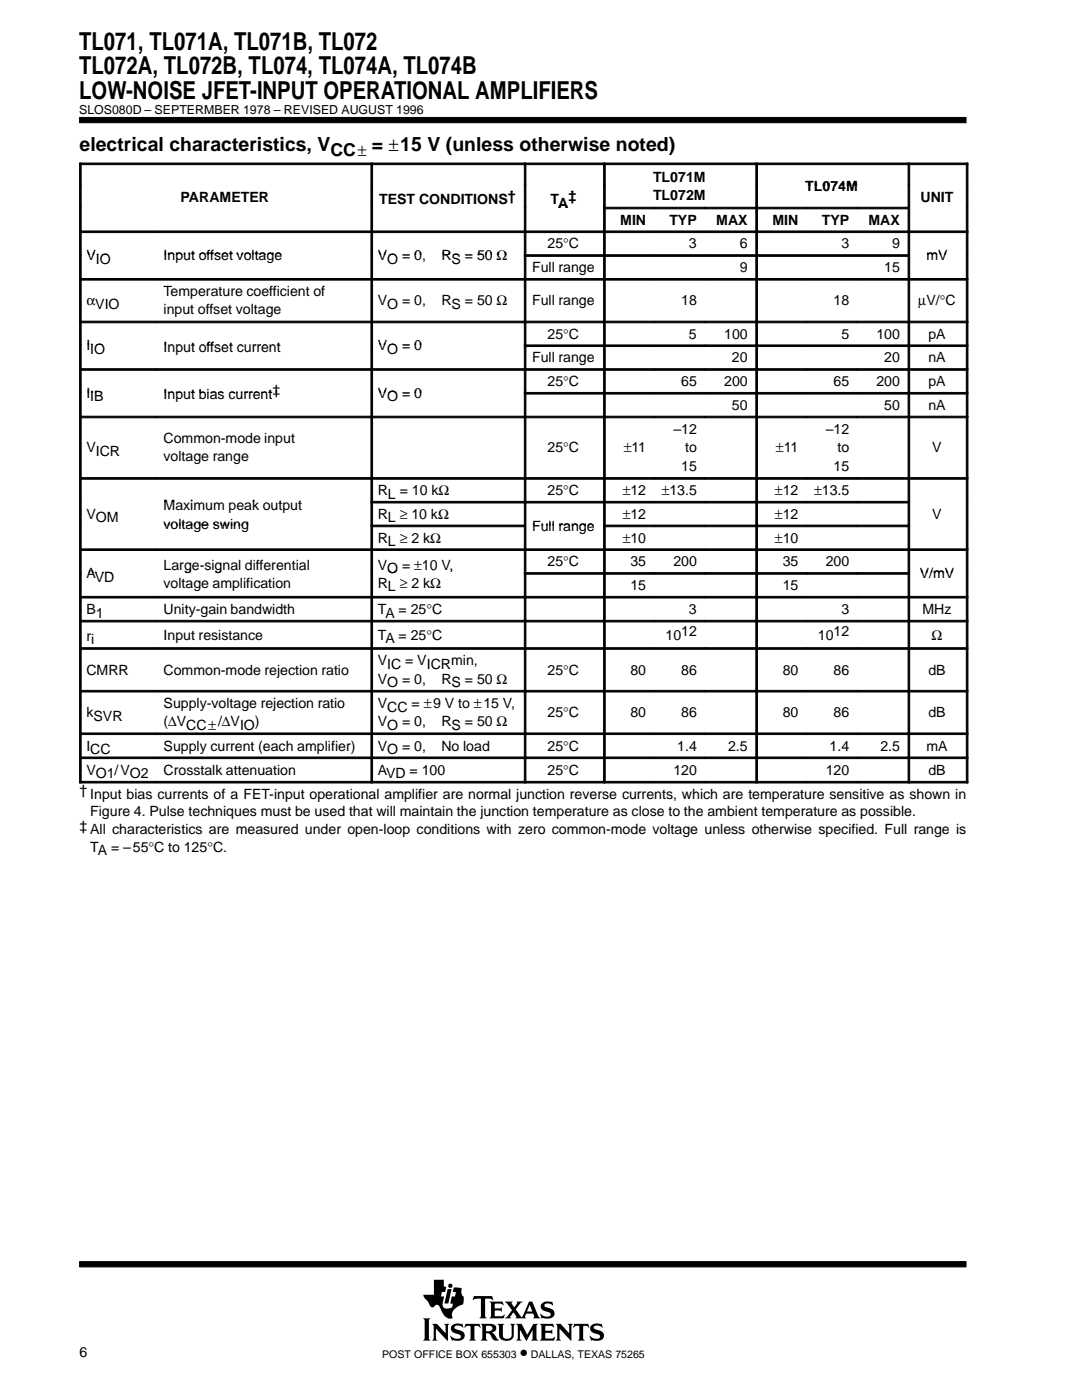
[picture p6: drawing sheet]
<svg xmlns="http://www.w3.org/2000/svg" width="216mm" height="279mm" viewBox="0 0 216 279" stroke-linecap="round" stroke-linejoin="round" font-family="sans-serif">
<g fill="#000" stroke="#000" stroke-width=".2">
<path d="M15.9 23.4h176.9v1.1h-176.9z" fill-rule="evenodd"/>
<path d="M15.9 251.8h176.9v1h-176.9z" fill-rule="evenodd"/>
</g>
<g fill="#000">
<path d="M89.3 257.3h.8l-.6 2.8h-.8z"/>
<path d="M84.4 263.1h1.5l-.3 .3v3.8l.3 .3h-1.5l.3-.5v-3.4z" fill-rule="evenodd"/>
<path d="M86.2 264.2h1l1.7 1.9v-1.5l-.3-.4h1.1l-.3 .3v3.1l-2.4-2.4v1.9l.3 .4h-1.1l.3-.5v-2.3z" fill-rule="evenodd"/>
<path d="M86.6 255.4h2v1.3l.4 .2-.2 .9h-.6l-.2 .9h.6l-.3 1.4a.83 .83 0 0 0 .4 1l.6 .1 .9-.3 .2-.7-.5-.1 .2-1.4h.7l.2-.9h-.7l.3-.9 1 .1a.45 .45 0 0 1 .5 .2 .45 .45 0 0 1 0 .5v.7l.4 .3v1a.54 .54 0 0 1-.4 .7l-.4 .2a1.91 1.91 0 0 0-1.5 2.2l.1 .3a1.22 1.22 0 0 1-1.3-.3l-.6-.7a3 3 0 0 0-1.2-1.7l-.3 .1a.69 .69 0 0 1-.7 .4 .69 .69 0 0 1-.6-.7l-.1-.3-.8-.9-.2-.6h2.1z" fill-rule="evenodd"/>
<path d="M90.2 264.5a2.17 2.17 0 0 1 1.9-.2l.1-.2 .3 .8-.8-.3-.5-.1a.43 .43 0 0 0-.5 .5 .43 .43 0 0 0 .5 .4h.2a1.19 1.19 0 0 1 1.3 1.5 1.83 1.83 0 0 1-2.1 .6l-.4 .1-.4-1h.1a1.37 1.37 0 0 0 2.1 .2 .6 .6 0 0 0-.8-.6 1.08 1.08 0 0 1-1-.5 1.08 1.08 0 0 1 0-1.1z" fill-rule="evenodd"/>
<path d="M92.9 264.2h2.8l.2 .8-.5-.4h-.6l-.1 .1v2.4l.3 .4h-1.4l.2-.2 .1-.3v-2.3l-.7-.1-.6 .4z" fill-rule="evenodd"/>
<path d="M94.6 258.7h3.6l.2 .8-.7-.3-.9 .1v3.4l.3 .4h-1.4l.3-.4v-3.4l-1-.1-.7 .2z" fill-rule="evenodd"/>
<path d="M95.9 264.2h2.1a.85 .85 0 0 1 1 .8 .85 .85 0 0 1-.9 .9l.4 .3 .7 1 .4 .2-.2 .1a1.11 1.11 0 0 1-1.4-.9l-.3-.4-.7-.1v1l.3 .4h-1.4l.3-.5v-2.3z" fill-rule="evenodd"/>
<path d="M97.7 259.8h2.6l.2 .7-.7-.3h-1.1v.9h1.1l.3-.2v.9l-.3-.2-1.1-.1v1.1l.1 .1h1.3l.5-.4 .1 .1-.2 .7h-2.8l.3-.6v-2.2z" fill-rule="evenodd"/>
<path d="M99.3 264.2h1.3l-.3 .3 .1 2.2 .2 .4 .8 .1a.73 .73 0 0 0 .7-.8v-1.9l-.3-.3h1l-.3 .3v1.9a1.4 1.4 0 0 1-2.1 1.1l-.2-.1a.94 .94 0 0 1-.6-1v-1.9z" fill-rule="evenodd"/>
<path d="M103 264.2h1.1l1.1 2.2 1.2-2.2h.9l-.3 .4v2.5l.4 .4h-1.4l.3-.4v-1.7l-1.3 2.2-1.3-2.3v1.8l.4 .4h-1.1l.3-.5v-2.3z" fill-rule="evenodd"/>
<path d="M100.7 259.8h1.6l-.2 .4 .5 .7 .6-.8-.1-.3h1.2l-.5 .3-.9 1.2 1 1.5a.22 .22 0 0 0 .3 0 .22 .22 0 0 0 .1-.2l1.3-2.8h.6l1.2 2.8 .4 .5h-1.4l.2-.2-.2-.7h-1.4l-.3 .6 .3 .3h-2.2l.2-.4-.5-.8-.7 .9 .2 .3h-1.3l.5-.4 1-1.2z" fill-rule="evenodd"/>
<path d="M108.1 260.2l.1-.1a1.87 1.87 0 0 1 1.4-.3l.4 .1 .2-.2 .2 .8-1.1-.4a.44 .44 0 0 0-.7 .4 .44 .44 0 0 0 .6 .4 1.34 1.34 0 0 1 1.4 1.4 1.7 1.7 0 0 1-2.2 .8l-.3 .1-.3-1 .8 .5 .7 .1a.47 .47 0 0 0 .6-.5 .47 .47 0 0 0-.5-.5h-.2a1.13 1.13 0 0 1-1.2-1.5z" fill-rule="evenodd"/>
<path d="M107.7 264.2h2.6l.2 .8-.6-.4-1.1 .1v.9h1l.4-.3v.9l-.3-.2h-1.1v1.1h1.4l.5-.3-.2 .7h-2.8l.3-.5v-2.3z" fill-rule="evenodd"/>
<path d="M110.9 264.2h1l1.7 1.9v-1.5l-.3-.4h1l-.3 .4v3l-2.4-2.4v1.9l.3 .4h-1l.3-.4v-2.5z" fill-rule="evenodd"/>
<path d="M114.6 264.2h2.8l.2 .8-.5-.4h-.6l-.1 .1v2.4l.3 .4h-1.4l.3-.4v-2.4l-.1-.1h-.6l-.6 .4z" fill-rule="evenodd"/>
<path d="M118 264.5a2.12 2.12 0 0 1 1.9-.2l.1-.2 .3 .8-.8-.3h-.8a.32 .32 0 0 0-.3 .3 .32 .32 0 0 0 .3 .3l.5 .2a1.16 1.16 0 0 1 1.2 1.6 2.21 2.21 0 0 1-2.2 .5l-.2 .1-.4-1 .9 .5 .7 .1a.47 .47 0 0 0 .6-.5 .47 .47 0 0 0-.6-.4 1.29 1.29 0 0 1-1.4-1.5z" fill-rule="evenodd"/>
<circle cx="89.9" cy="256.6" r=".42"/>
</g>
<g fill="#fff">
<path d="M105.7 260.4l.5 1.3h-1z"/>
<path d="M97 264.7l.6-.1a.57 .57 0 0 1 .7 .5 .57 .57 0 0 1-.8 .6h-.5z" fill-rule="evenodd"/>
</g>
<g fill="#000" stroke="#000" stroke-width=".2">
<path d="M15.9 32.5h.3v4.4h-.3z" fill-rule="evenodd"/>
<path d="M15.9 32.5h58.1v.4h-58.1z" fill-rule="evenodd"/>
<path d="M15.9 36.9h.3v4.4h-.3z" fill-rule="evenodd"/>
<path d="M74 32.5h.3v4.4h-.3z" fill-rule="evenodd"/>
<path d="M74 32.5h30.6v.4h-30.6z" fill-rule="evenodd"/>
<path d="M74 36.9h.3v4.4h-.3z" fill-rule="evenodd"/>
<path d="M104.6 32.5h.3v4.4h-.3z" fill-rule="evenodd"/>
<path d="M104.6 32.5h15.8v.4h-15.8z" fill-rule="evenodd"/>
<path d="M104.6 36.9h.3v4.4h-.3z" fill-rule="evenodd"/>
<path d="M120.4 32.5h.4v4.4h-.4z" fill-rule="evenodd"/>
<path d="M120.4 32.5h30.4v.4h-30.4z" fill-rule="evenodd"/>
<path d="M120.4 36.9h.4v4.4h-.4z" fill-rule="evenodd"/>
<path d="M150.8 32.5h.3v4.4h-.3z" fill-rule="evenodd"/>
<path d="M150.8 32.5h30.4v.4h-30.4z" fill-rule="evenodd"/>
<path d="M150.8 36.9h.3v4.4h-.3z" fill-rule="evenodd"/>
<path d="M181.2 32.5h.3v4.4h-.3z" fill-rule="evenodd"/>
<path d="M181.2 32.5h11.9v.4h-11.9z" fill-rule="evenodd"/>
<path d="M181.2 36.9h.3v4.4h-.3z" fill-rule="evenodd"/>
<path d="M192.8 32.5h.3v4.4h-.3z" fill-rule="evenodd"/>
<path d="M192.8 36.9h.3v4.4h-.3z" fill-rule="evenodd"/>
<path d="M15.9 41.4h.3v4.7h-.3z" fill-rule="evenodd"/>
<path d="M15.9 46.1h.3v4.7h-.3z" fill-rule="evenodd"/>
<path d="M15.9 46.1h15.4v.3h-15.4z" fill-rule="evenodd"/>
<path d="M15.9 50.8h.3v4.8h-.3z" fill-rule="evenodd"/>
<path d="M15.9 55.6h.3v8.5h-.3z" fill-rule="evenodd"/>
<path d="M15.9 55.6h15.4v.3h-15.4z" fill-rule="evenodd"/>
<path d="M31.3 46.1h42.7v.3h-42.7z" fill-rule="evenodd"/>
<path d="M31.3 55.6h42.7v.3h-42.7z" fill-rule="evenodd"/>
<path d="M74 41.4h.3v4.7h-.3z" fill-rule="evenodd"/>
<path d="M74 46.1h.3v4.7h-.3z" fill-rule="evenodd"/>
<path d="M74 46.1h30.6v.3h-30.6z" fill-rule="evenodd"/>
<path d="M74 50.8h.3v4.8h-.3z" fill-rule="evenodd"/>
<path d="M74 55.6h.3v8.5h-.3z" fill-rule="evenodd"/>
<path d="M74 55.6h30.6v.3h-30.6z" fill-rule="evenodd"/>
<path d="M104.6 41.4h.3v4.7h-.3z" fill-rule="evenodd"/>
<path d="M104.6 46.1h.3v4.7h-.3z" fill-rule="evenodd"/>
<path d="M104.6 46.1h15.8v.3h-15.8z" fill-rule="evenodd"/>
<path d="M104.6 50.8h.3v4.8h-.3z" fill-rule="evenodd"/>
<path d="M104.6 50.8h15.8v.4h-15.8z" fill-rule="evenodd"/>
<path d="M104.6 55.6h.3v8.5h-.3z" fill-rule="evenodd"/>
<path d="M104.6 55.6h15.8v.3h-15.8z" fill-rule="evenodd"/>
<path d="M120.4 41.4h.4v4.7h-.4z" fill-rule="evenodd"/>
<path d="M120.4 41.4h10.1v.3h-10.1z" fill-rule="evenodd"/>
<path d="M120.4 46.1h.4v4.7h-.4z" fill-rule="evenodd"/>
<path d="M120.4 46.1h10.1v.3h-10.1z" fill-rule="evenodd"/>
<path d="M120.4 50.8h.4v4.8h-.4z" fill-rule="evenodd"/>
<path d="M120.4 50.8h10.1v.4h-10.1z" fill-rule="evenodd"/>
<path d="M120.4 55.6h.4v8.5h-.4z" fill-rule="evenodd"/>
<path d="M120.4 55.6h10.1v.3h-10.1z" fill-rule="evenodd"/>
<path d="M130.6 41.4h10.1v.3h-10.1z" fill-rule="evenodd"/>
<path d="M130.6 46.1h10.1v.3h-10.1z" fill-rule="evenodd"/>
<path d="M130.6 50.8h10.1v.4h-10.1z" fill-rule="evenodd"/>
<path d="M130.6 55.6h10.1v.3h-10.1z" fill-rule="evenodd"/>
<path d="M140.7 41.4h10.1v.3h-10.1z" fill-rule="evenodd"/>
<path d="M140.7 46.1h10.1v.3h-10.1z" fill-rule="evenodd"/>
<path d="M140.7 50.8h10.1v.4h-10.1z" fill-rule="evenodd"/>
<path d="M140.7 55.6h10.1v.3h-10.1z" fill-rule="evenodd"/>
<path d="M150.8 41.4h.3v4.7h-.3z" fill-rule="evenodd"/>
<path d="M150.8 41.4h10.1v.3h-10.1z" fill-rule="evenodd"/>
<path d="M150.8 46.1h.3v4.7h-.3z" fill-rule="evenodd"/>
<path d="M150.8 46.1h10.1v.3h-10.1z" fill-rule="evenodd"/>
<path d="M150.8 50.8h.3v4.8h-.3z" fill-rule="evenodd"/>
<path d="M150.8 50.8h10.1v.4h-10.1z" fill-rule="evenodd"/>
<path d="M150.8 55.6h.3v8.5h-.3z" fill-rule="evenodd"/>
<path d="M150.8 55.6h10.1v.3h-10.1z" fill-rule="evenodd"/>
<path d="M161 41.4h10.1v.3h-10.1z" fill-rule="evenodd"/>
<path d="M161 46.1h10.1v.3h-10.1z" fill-rule="evenodd"/>
<path d="M161 50.8h10.1v.4h-10.1z" fill-rule="evenodd"/>
<path d="M161 55.6h10.1v.3h-10.1z" fill-rule="evenodd"/>
<path d="M171.1 41.4h10.1v.3h-10.1z" fill-rule="evenodd"/>
<path d="M171.1 46.1h10.1v.3h-10.1z" fill-rule="evenodd"/>
<path d="M171.1 50.8h10.1v.4h-10.1z" fill-rule="evenodd"/>
<path d="M171.1 55.6h10.1v.3h-10.1z" fill-rule="evenodd"/>
<path d="M181.2 41.4h.3v4.7h-.3z" fill-rule="evenodd"/>
<path d="M181.2 46.1h.3v4.7h-.3z" fill-rule="evenodd"/>
<path d="M181.2 46.1h11.9v.3h-11.9z" fill-rule="evenodd"/>
<path d="M181.2 50.8h.3v4.8h-.3z" fill-rule="evenodd"/>
<path d="M181.2 55.6h.3v8.5h-.3z" fill-rule="evenodd"/>
<path d="M181.2 55.6h11.9v.3h-11.9z" fill-rule="evenodd"/>
<path d="M192.8 41.4h.3v4.7h-.3z" fill-rule="evenodd"/>
<path d="M192.8 46.1h.3v4.7h-.3z" fill-rule="evenodd"/>
<path d="M192.8 50.8h.3v4.8h-.3z" fill-rule="evenodd"/>
<path d="M192.8 55.6h.3v8.5h-.3z" fill-rule="evenodd"/>
<path d="M15.9 64.1h.3v4.7h-.3z" fill-rule="evenodd"/>
<path d="M15.9 64.1h15.4v.3h-15.4z" fill-rule="evenodd"/>
<path d="M15.9 68.8h.3v4.8h-.3z" fill-rule="evenodd"/>
<path d="M15.9 73.6h.3v4.7h-.3z" fill-rule="evenodd"/>
<path d="M15.9 73.6h15.4v.3h-15.4z" fill-rule="evenodd"/>
<path d="M15.9 78.3h.3v4.7h-.3z" fill-rule="evenodd"/>
<path d="M31.3 64.1h42.7v.3h-42.7z" fill-rule="evenodd"/>
<path d="M31.3 73.6h42.7v.3h-42.7z" fill-rule="evenodd"/>
<path d="M74 64.1h.3v4.7h-.3z" fill-rule="evenodd"/>
<path d="M74 64.1h30.6v.3h-30.6z" fill-rule="evenodd"/>
<path d="M74 68.8h.3v4.8h-.3z" fill-rule="evenodd"/>
<path d="M74 73.6h.3v4.7h-.3z" fill-rule="evenodd"/>
<path d="M74 73.6h30.6v.3h-30.6z" fill-rule="evenodd"/>
<path d="M74 78.3h.3v4.7h-.3z" fill-rule="evenodd"/>
<path d="M104.6 64.1h.3v4.7h-.3z" fill-rule="evenodd"/>
<path d="M104.6 64.1h15.8v.3h-15.8z" fill-rule="evenodd"/>
<path d="M104.6 68.8h.3v4.8h-.3z" fill-rule="evenodd"/>
<path d="M104.6 68.8h15.8v.4h-15.8z" fill-rule="evenodd"/>
<path d="M104.6 73.6h.3v4.7h-.3z" fill-rule="evenodd"/>
<path d="M104.6 73.6h15.8v.3h-15.8z" fill-rule="evenodd"/>
<path d="M104.6 78.3h.3v4.7h-.3z" fill-rule="evenodd"/>
<path d="M104.6 78.3h15.8v.3h-15.8z" fill-rule="evenodd"/>
<path d="M120.4 64.1h.4v4.7h-.4z" fill-rule="evenodd"/>
<path d="M120.4 64.1h10.1v.3h-10.1z" fill-rule="evenodd"/>
<path d="M120.4 68.8h.4v4.8h-.4z" fill-rule="evenodd"/>
<path d="M120.4 68.8h10.1v.4h-10.1z" fill-rule="evenodd"/>
<path d="M120.4 73.6h.4v4.7h-.4z" fill-rule="evenodd"/>
<path d="M120.4 73.6h10.1v.3h-10.1z" fill-rule="evenodd"/>
<path d="M120.4 78.3h.4v4.7h-.4z" fill-rule="evenodd"/>
<path d="M120.4 78.3h10.1v.3h-10.1z" fill-rule="evenodd"/>
<path d="M130.6 64.1h10.1v.3h-10.1z" fill-rule="evenodd"/>
<path d="M130.6 68.8h10.1v.4h-10.1z" fill-rule="evenodd"/>
<path d="M130.6 73.6h10.1v.3h-10.1z" fill-rule="evenodd"/>
<path d="M130.6 78.3h10.1v.3h-10.1z" fill-rule="evenodd"/>
<path d="M140.7 64.1h10.1v.3h-10.1z" fill-rule="evenodd"/>
<path d="M140.7 68.8h10.1v.4h-10.1z" fill-rule="evenodd"/>
<path d="M140.7 73.6h10.1v.3h-10.1z" fill-rule="evenodd"/>
<path d="M140.7 78.3h10.1v.3h-10.1z" fill-rule="evenodd"/>
<path d="M150.8 64.1h.3v4.7h-.3z" fill-rule="evenodd"/>
<path d="M150.8 64.1h10.1v.3h-10.1z" fill-rule="evenodd"/>
<path d="M150.8 68.8h.3v4.8h-.3z" fill-rule="evenodd"/>
<path d="M150.8 68.8h10.1v.4h-10.1z" fill-rule="evenodd"/>
<path d="M150.8 73.6h.3v4.7h-.3z" fill-rule="evenodd"/>
<path d="M150.8 73.6h10.1v.3h-10.1z" fill-rule="evenodd"/>
<path d="M150.8 78.3h.3v4.7h-.3z" fill-rule="evenodd"/>
<path d="M150.8 78.3h10.1v.3h-10.1z" fill-rule="evenodd"/>
<path d="M161 64.1h10.1v.3h-10.1z" fill-rule="evenodd"/>
<path d="M161 68.8h10.1v.4h-10.1z" fill-rule="evenodd"/>
<path d="M161 73.6h10.1v.3h-10.1z" fill-rule="evenodd"/>
<path d="M161 78.3h10.1v.3h-10.1z" fill-rule="evenodd"/>
<path d="M171.1 64.1h10.1v.3h-10.1z" fill-rule="evenodd"/>
<path d="M171.1 68.8h10.1v.4h-10.1z" fill-rule="evenodd"/>
<path d="M171.1 73.6h10.1v.3h-10.1z" fill-rule="evenodd"/>
<path d="M171.1 78.3h10.1v.3h-10.1z" fill-rule="evenodd"/>
<path d="M181.2 64.1h.3v4.7h-.3z" fill-rule="evenodd"/>
<path d="M181.2 64.1h11.9v.3h-11.9z" fill-rule="evenodd"/>
<path d="M181.2 68.8h.3v4.8h-.3z" fill-rule="evenodd"/>
<path d="M181.2 68.8h11.9v.4h-11.9z" fill-rule="evenodd"/>
<path d="M181.2 73.6h.3v4.7h-.3z" fill-rule="evenodd"/>
<path d="M181.2 73.6h11.9v.3h-11.9z" fill-rule="evenodd"/>
<path d="M181.2 78.3h.3v4.7h-.3z" fill-rule="evenodd"/>
<path d="M181.2 78.3h11.9v.3h-11.9z" fill-rule="evenodd"/>
<path d="M192.8 64.1h.3v4.7h-.3z" fill-rule="evenodd"/>
<path d="M192.8 68.8h.3v4.8h-.3z" fill-rule="evenodd"/>
<path d="M192.8 73.6h.3v4.7h-.3z" fill-rule="evenodd"/>
<path d="M192.8 78.3h.3v4.7h-.3z" fill-rule="evenodd"/>
<path d="M15.9 83.1h.3v12.2h-.3z" fill-rule="evenodd"/>
<path d="M15.9 83.1h15.4v.3h-15.4z" fill-rule="evenodd"/>
<path d="M15.9 95.3h.3v4.7h-.3z" fill-rule="evenodd"/>
<path d="M15.9 95.3h15.4v.3h-15.4z" fill-rule="evenodd"/>
<path d="M31.3 83.1h42.7v.3h-42.7z" fill-rule="evenodd"/>
<path d="M31.3 95.3h42.7v.3h-42.7z" fill-rule="evenodd"/>
<path d="M74 83.1h.3v12.2h-.3z" fill-rule="evenodd"/>
<path d="M74 83.1h30.6v.3h-30.6z" fill-rule="evenodd"/>
<path d="M74 95.3h.3v4.7h-.3z" fill-rule="evenodd"/>
<path d="M74 95.3h30.6v.3h-30.6z" fill-rule="evenodd"/>
<path d="M104.6 83.1h.3v12.2h-.3z" fill-rule="evenodd"/>
<path d="M104.6 83.1h15.8v.3h-15.8z" fill-rule="evenodd"/>
<path d="M104.6 95.3h.3v4.7h-.3z" fill-rule="evenodd"/>
<path d="M104.6 95.3h15.8v.3h-15.8z" fill-rule="evenodd"/>
<path d="M120.4 83.1h.4v12.2h-.4z" fill-rule="evenodd"/>
<path d="M120.4 83.1h10.1v.3h-10.1z" fill-rule="evenodd"/>
<path d="M120.4 95.3h.4v4.7h-.4z" fill-rule="evenodd"/>
<path d="M120.4 95.3h10.1v.3h-10.1z" fill-rule="evenodd"/>
<path d="M130.6 83.1h10.1v.3h-10.1z" fill-rule="evenodd"/>
<path d="M130.6 95.3h10.1v.3h-10.1z" fill-rule="evenodd"/>
<path d="M140.7 83.1h10.1v.3h-10.1z" fill-rule="evenodd"/>
<path d="M140.7 95.3h10.1v.3h-10.1z" fill-rule="evenodd"/>
<path d="M150.8 83.1h.3v12.2h-.3z" fill-rule="evenodd"/>
<path d="M150.8 83.1h10.1v.3h-10.1z" fill-rule="evenodd"/>
<path d="M150.8 95.3h.3v4.7h-.3z" fill-rule="evenodd"/>
<path d="M150.8 95.3h10.1v.3h-10.1z" fill-rule="evenodd"/>
<path d="M161 83.1h10.1v.3h-10.1z" fill-rule="evenodd"/>
<path d="M161 95.3h10.1v.3h-10.1z" fill-rule="evenodd"/>
<path d="M171.1 83.1h10.1v.3h-10.1z" fill-rule="evenodd"/>
<path d="M171.1 95.3h10.1v.3h-10.1z" fill-rule="evenodd"/>
<path d="M181.2 83.1h.3v12.2h-.3z" fill-rule="evenodd"/>
<path d="M181.2 83.1h11.9v.3h-11.9z" fill-rule="evenodd"/>
<path d="M181.2 95.3h.3v4.7h-.3z" fill-rule="evenodd"/>
<path d="M181.2 95.3h11.9v.3h-11.9z" fill-rule="evenodd"/>
<path d="M192.8 83.1h.3v12.2h-.3z" fill-rule="evenodd"/>
<path d="M192.8 95.3h.3v4.7h-.3z" fill-rule="evenodd"/>
<path d="M15.9 100.1h.3v4.7h-.3z" fill-rule="evenodd"/>
<path d="M15.9 104.8h.3v4.7h-.3z" fill-rule="evenodd"/>
<path d="M15.9 109.5h.3v4.8h-.3z" fill-rule="evenodd"/>
<path d="M15.9 109.5h15.4v.4h-15.4z" fill-rule="evenodd"/>
<path d="M15.9 114.3h.3v4.7h-.3z" fill-rule="evenodd"/>
<path d="M15.9 119h.3v4.8h-.3z" fill-rule="evenodd"/>
<path d="M15.9 119h15.4v.3h-15.4z" fill-rule="evenodd"/>
<path d="M31.3 109.5h42.7v.4h-42.7z" fill-rule="evenodd"/>
<path d="M31.3 119h42.7v.3h-42.7z" fill-rule="evenodd"/>
<path d="M74 100.1h.3v4.7h-.3z" fill-rule="evenodd"/>
<path d="M74 100.1h30.6v.3h-30.6z" fill-rule="evenodd"/>
<path d="M74 104.8h.3v4.7h-.3z" fill-rule="evenodd"/>
<path d="M74 104.8h30.6v.3h-30.6z" fill-rule="evenodd"/>
<path d="M74 109.5h.3v4.8h-.3z" fill-rule="evenodd"/>
<path d="M74 109.5h30.6v.4h-30.6z" fill-rule="evenodd"/>
<path d="M74 114.3h.3v4.7h-.3z" fill-rule="evenodd"/>
<path d="M74 119h.3v4.8h-.3z" fill-rule="evenodd"/>
<path d="M74 119h30.6v.3h-30.6z" fill-rule="evenodd"/>
<path d="M104.6 100.1h.3v4.7h-.3z" fill-rule="evenodd"/>
<path d="M104.6 100.1h15.8v.3h-15.8z" fill-rule="evenodd"/>
<path d="M104.6 104.8h.3v4.7h-.3z" fill-rule="evenodd"/>
<path d="M104.6 109.5h.3v4.8h-.3z" fill-rule="evenodd"/>
<path d="M104.6 109.5h15.8v.4h-15.8z" fill-rule="evenodd"/>
<path d="M104.6 114.3h.3v4.7h-.3z" fill-rule="evenodd"/>
<path d="M104.6 114.3h15.8v.3h-15.8z" fill-rule="evenodd"/>
<path d="M104.6 119h.3v4.8h-.3z" fill-rule="evenodd"/>
<path d="M104.6 119h15.8v.3h-15.8z" fill-rule="evenodd"/>
<path d="M120.4 100.1h.4v4.7h-.4z" fill-rule="evenodd"/>
<path d="M120.4 100.1h10.1v.3h-10.1z" fill-rule="evenodd"/>
<path d="M120.4 104.8h.4v4.7h-.4z" fill-rule="evenodd"/>
<path d="M120.4 104.8h10.1v.3h-10.1z" fill-rule="evenodd"/>
<path d="M120.4 109.5h.4v4.8h-.4z" fill-rule="evenodd"/>
<path d="M120.4 109.5h10.1v.4h-10.1z" fill-rule="evenodd"/>
<path d="M120.4 114.3h.4v4.7h-.4z" fill-rule="evenodd"/>
<path d="M120.4 114.3h10.1v.3h-10.1z" fill-rule="evenodd"/>
<path d="M120.4 119h.4v4.8h-.4z" fill-rule="evenodd"/>
<path d="M120.4 119h10.1v.3h-10.1z" fill-rule="evenodd"/>
<path d="M130.6 100.1h10.1v.3h-10.1z" fill-rule="evenodd"/>
<path d="M130.6 104.8h10.1v.3h-10.1z" fill-rule="evenodd"/>
<path d="M130.6 109.5h10.1v.4h-10.1z" fill-rule="evenodd"/>
<path d="M130.6 114.3h10.1v.3h-10.1z" fill-rule="evenodd"/>
<path d="M130.6 119h10.1v.3h-10.1z" fill-rule="evenodd"/>
<path d="M140.7 100.1h10.1v.3h-10.1z" fill-rule="evenodd"/>
<path d="M140.7 104.8h10.1v.3h-10.1z" fill-rule="evenodd"/>
<path d="M140.7 109.5h10.1v.4h-10.1z" fill-rule="evenodd"/>
<path d="M140.7 114.3h10.1v.3h-10.1z" fill-rule="evenodd"/>
<path d="M140.7 119h10.1v.3h-10.1z" fill-rule="evenodd"/>
<path d="M150.8 100.1h.3v4.7h-.3z" fill-rule="evenodd"/>
<path d="M150.8 100.1h10.1v.3h-10.1z" fill-rule="evenodd"/>
<path d="M150.8 104.8h.3v4.7h-.3z" fill-rule="evenodd"/>
<path d="M150.8 104.8h10.1v.3h-10.1z" fill-rule="evenodd"/>
<path d="M150.8 109.5h.3v4.8h-.3z" fill-rule="evenodd"/>
<path d="M150.8 109.5h10.1v.4h-10.1z" fill-rule="evenodd"/>
<path d="M150.8 114.3h.3v4.7h-.3z" fill-rule="evenodd"/>
<path d="M150.8 114.3h10.1v.3h-10.1z" fill-rule="evenodd"/>
<path d="M150.8 119h.3v4.8h-.3z" fill-rule="evenodd"/>
<path d="M150.8 119h10.1v.3h-10.1z" fill-rule="evenodd"/>
<path d="M161 100.1h10.1v.3h-10.1z" fill-rule="evenodd"/>
<path d="M161 104.8h10.1v.3h-10.1z" fill-rule="evenodd"/>
<path d="M161 109.5h10.1v.4h-10.1z" fill-rule="evenodd"/>
<path d="M161 114.3h10.1v.3h-10.1z" fill-rule="evenodd"/>
<path d="M161 119h10.1v.3h-10.1z" fill-rule="evenodd"/>
<path d="M171.1 100.1h10.1v.3h-10.1z" fill-rule="evenodd"/>
<path d="M171.1 104.8h10.1v.3h-10.1z" fill-rule="evenodd"/>
<path d="M171.1 109.5h10.1v.4h-10.1z" fill-rule="evenodd"/>
<path d="M171.1 114.3h10.1v.3h-10.1z" fill-rule="evenodd"/>
<path d="M171.1 119h10.1v.3h-10.1z" fill-rule="evenodd"/>
<path d="M181.2 100.1h.3v4.7h-.3z" fill-rule="evenodd"/>
<path d="M181.2 104.8h.3v4.7h-.3z" fill-rule="evenodd"/>
<path d="M181.2 109.5h.3v4.8h-.3z" fill-rule="evenodd"/>
<path d="M181.2 109.5h11.9v.4h-11.9z" fill-rule="evenodd"/>
<path d="M181.2 114.3h.3v4.7h-.3z" fill-rule="evenodd"/>
<path d="M181.2 119h.3v4.8h-.3z" fill-rule="evenodd"/>
<path d="M181.2 119h11.9v.3h-11.9z" fill-rule="evenodd"/>
<path d="M192.8 100.1h.3v4.7h-.3z" fill-rule="evenodd"/>
<path d="M192.8 104.8h.3v4.7h-.3z" fill-rule="evenodd"/>
<path d="M192.8 109.5h.3v4.8h-.3z" fill-rule="evenodd"/>
<path d="M192.8 114.3h.3v4.7h-.3z" fill-rule="evenodd"/>
<path d="M192.8 119h.3v4.8h-.3z" fill-rule="evenodd"/>
<path d="M15.9 123.8h.3v5.4h-.3z" fill-rule="evenodd"/>
<path d="M15.9 123.8h15.4v.3h-15.4z" fill-rule="evenodd"/>
<path d="M15.9 129.3h.3v8.5h-.3z" fill-rule="evenodd"/>
<path d="M15.9 129.3h15.4v.3h-15.4z" fill-rule="evenodd"/>
<path d="M15.9 137.8h.3v8.5h-.3z" fill-rule="evenodd"/>
<path d="M15.9 137.8h15.4v.3h-15.4z" fill-rule="evenodd"/>
<path d="M31.3 123.8h42.7v.3h-42.7z" fill-rule="evenodd"/>
<path d="M31.3 129.3h42.7v.3h-42.7z" fill-rule="evenodd"/>
<path d="M31.3 137.8h42.7v.3h-42.7z" fill-rule="evenodd"/>
<path d="M74 123.8h.3v5.4h-.3z" fill-rule="evenodd"/>
<path d="M74 123.8h30.6v.3h-30.6z" fill-rule="evenodd"/>
<path d="M74 129.3h.3v8.5h-.3z" fill-rule="evenodd"/>
<path d="M74 129.3h30.6v.3h-30.6z" fill-rule="evenodd"/>
<path d="M74 137.8h.3v8.5h-.3z" fill-rule="evenodd"/>
<path d="M74 137.8h30.6v.3h-30.6z" fill-rule="evenodd"/>
<path d="M104.6 123.8h.3v5.4h-.3z" fill-rule="evenodd"/>
<path d="M104.6 123.8h15.8v.3h-15.8z" fill-rule="evenodd"/>
<path d="M104.6 129.3h.3v8.5h-.3z" fill-rule="evenodd"/>
<path d="M104.6 129.3h15.8v.3h-15.8z" fill-rule="evenodd"/>
<path d="M104.6 137.8h.3v8.5h-.3z" fill-rule="evenodd"/>
<path d="M104.6 137.8h15.8v.3h-15.8z" fill-rule="evenodd"/>
<path d="M120.4 123.8h.4v5.4h-.4z" fill-rule="evenodd"/>
<path d="M120.4 123.8h10.1v.3h-10.1z" fill-rule="evenodd"/>
<path d="M120.4 129.3h.4v8.5h-.4z" fill-rule="evenodd"/>
<path d="M120.4 129.3h10.1v.3h-10.1z" fill-rule="evenodd"/>
<path d="M120.4 137.8h.4v8.5h-.4z" fill-rule="evenodd"/>
<path d="M120.4 137.8h10.1v.3h-10.1z" fill-rule="evenodd"/>
<path d="M130.6 123.8h10.1v.3h-10.1z" fill-rule="evenodd"/>
<path d="M130.6 129.3h10.1v.3h-10.1z" fill-rule="evenodd"/>
<path d="M130.6 137.8h10.1v.3h-10.1z" fill-rule="evenodd"/>
<path d="M140.7 123.8h10.1v.3h-10.1z" fill-rule="evenodd"/>
<path d="M140.7 129.3h10.1v.3h-10.1z" fill-rule="evenodd"/>
<path d="M140.7 137.8h10.1v.3h-10.1z" fill-rule="evenodd"/>
<path d="M150.8 123.8h.3v5.4h-.3z" fill-rule="evenodd"/>
<path d="M150.8 123.8h10.1v.3h-10.1z" fill-rule="evenodd"/>
<path d="M150.8 129.3h.3v8.5h-.3z" fill-rule="evenodd"/>
<path d="M150.8 129.3h10.1v.3h-10.1z" fill-rule="evenodd"/>
<path d="M150.8 137.8h.3v8.5h-.3z" fill-rule="evenodd"/>
<path d="M150.8 137.8h10.1v.3h-10.1z" fill-rule="evenodd"/>
<path d="M161 123.8h10.1v.3h-10.1z" fill-rule="evenodd"/>
<path d="M161 129.3h10.1v.3h-10.1z" fill-rule="evenodd"/>
<path d="M161 137.8h10.1v.3h-10.1z" fill-rule="evenodd"/>
<path d="M171.1 123.8h10.1v.3h-10.1z" fill-rule="evenodd"/>
<path d="M171.1 129.3h10.1v.3h-10.1z" fill-rule="evenodd"/>
<path d="M171.1 137.8h10.1v.3h-10.1z" fill-rule="evenodd"/>
<path d="M181.2 123.8h.3v5.4h-.3z" fill-rule="evenodd"/>
<path d="M181.2 123.8h11.9v.3h-11.9z" fill-rule="evenodd"/>
<path d="M181.2 129.3h.3v8.5h-.3z" fill-rule="evenodd"/>
<path d="M181.2 129.3h11.9v.3h-11.9z" fill-rule="evenodd"/>
<path d="M181.2 137.8h.3v8.5h-.3z" fill-rule="evenodd"/>
<path d="M181.2 137.8h11.9v.3h-11.9z" fill-rule="evenodd"/>
<path d="M192.8 123.8h.3v5.4h-.3z" fill-rule="evenodd"/>
<path d="M192.8 129.3h.3v8.5h-.3z" fill-rule="evenodd"/>
<path d="M192.8 137.8h.3v8.5h-.3z" fill-rule="evenodd"/>
<path d="M15.9 146.3h.3v4.8h-.3z" fill-rule="evenodd"/>
<path d="M15.9 146.3h15.4v.3h-15.4z" fill-rule="evenodd"/>
<path d="M15.9 151.1h.3v5.2h-.3z" fill-rule="evenodd"/>
<path d="M15.9 151.1h15.4v.3h-15.4z" fill-rule="evenodd"/>
<path d="M15.9 155.9h15.4v.4h-15.4z" fill-rule="evenodd"/>
<path d="M31.3 146.3h42.7v.3h-42.7z" fill-rule="evenodd"/>
<path d="M31.3 151.1h42.7v.3h-42.7z" fill-rule="evenodd"/>
<path d="M31.3 155.9h42.7v.4h-42.7z" fill-rule="evenodd"/>
<path d="M74 146.3h.3v4.8h-.3z" fill-rule="evenodd"/>
<path d="M74 146.3h30.6v.3h-30.6z" fill-rule="evenodd"/>
<path d="M74 151.1h.3v5.2h-.3z" fill-rule="evenodd"/>
<path d="M74 151.1h30.6v.3h-30.6z" fill-rule="evenodd"/>
<path d="M74 155.9h30.6v.4h-30.6z" fill-rule="evenodd"/>
<path d="M104.6 146.3h.3v4.8h-.3z" fill-rule="evenodd"/>
<path d="M104.6 146.3h15.8v.3h-15.8z" fill-rule="evenodd"/>
<path d="M104.6 151.1h.3v5.2h-.3z" fill-rule="evenodd"/>
<path d="M104.6 151.1h15.8v.3h-15.8z" fill-rule="evenodd"/>
<path d="M104.6 155.9h15.8v.4h-15.8z" fill-rule="evenodd"/>
<path d="M120.4 146.3h.4v4.8h-.4z" fill-rule="evenodd"/>
<path d="M120.4 146.3h10.1v.3h-10.1z" fill-rule="evenodd"/>
<path d="M120.4 151.1h.4v5.2h-.4z" fill-rule="evenodd"/>
<path d="M120.4 151.1h10.1v.3h-10.1z" fill-rule="evenodd"/>
<path d="M120.4 155.9h10.1v.4h-10.1z" fill-rule="evenodd"/>
<path d="M130.6 146.3h10.1v.3h-10.1z" fill-rule="evenodd"/>
<path d="M130.6 151.1h10.1v.3h-10.1z" fill-rule="evenodd"/>
<path d="M130.6 155.9h10.1v.4h-10.1z" fill-rule="evenodd"/>
<path d="M140.7 146.3h10.1v.3h-10.1z" fill-rule="evenodd"/>
<path d="M140.7 151.1h10.1v.3h-10.1z" fill-rule="evenodd"/>
<path d="M140.7 155.9h10.1v.4h-10.1z" fill-rule="evenodd"/>
<path d="M150.8 146.3h.3v4.8h-.3z" fill-rule="evenodd"/>
<path d="M150.8 146.3h10.1v.3h-10.1z" fill-rule="evenodd"/>
<path d="M150.8 151.1h.3v5.2h-.3z" fill-rule="evenodd"/>
<path d="M150.8 151.1h10.1v.3h-10.1z" fill-rule="evenodd"/>
<path d="M150.8 155.9h10.1v.4h-10.1z" fill-rule="evenodd"/>
<path d="M161 146.3h10.1v.3h-10.1z" fill-rule="evenodd"/>
<path d="M161 151.1h10.1v.3h-10.1z" fill-rule="evenodd"/>
<path d="M161 155.9h10.1v.4h-10.1z" fill-rule="evenodd"/>
<path d="M171.1 146.3h10.1v.3h-10.1z" fill-rule="evenodd"/>
<path d="M171.1 151.1h10.1v.3h-10.1z" fill-rule="evenodd"/>
<path d="M171.1 155.9h10.1v.4h-10.1z" fill-rule="evenodd"/>
<path d="M181.2 146.3h.3v4.8h-.3z" fill-rule="evenodd"/>
<path d="M181.2 146.3h11.9v.3h-11.9z" fill-rule="evenodd"/>
<path d="M181.2 151.1h.3v5.2h-.3z" fill-rule="evenodd"/>
<path d="M181.2 151.1h11.9v.3h-11.9z" fill-rule="evenodd"/>
<path d="M181.2 155.9h11.9v.4h-11.9z" fill-rule="evenodd"/>
<path d="M192.8 146.3h.3v4.8h-.3z" fill-rule="evenodd"/>
<path d="M192.8 151.1h.3v5.2h-.3z" fill-rule="evenodd"/>
</g>
<g font-size="4.9">
<text x="15.8" y="9.9">TL071, TL071A, TL071B, TL072</text>
<text x="15.8" y="14.8">TL072A, TL072B, TL074, TL074A, TL074B</text>
<text x="15.8" y="19.7">LOW-NOISE JFET-INPUT OPERATIONAL AMPLIFIERS</text>
</g>
<text font-size="3.9" x="15.9" y="30.2">electrical characteristics, V</text>
<g font-size="3.5">
<text x="66" y="31.1">CC± =</text>
<text x="77.6" y="30.2">±15 V (unless otherwise noted)</text>
<text x="103.7" y="271">•</text>
</g>
<g font-size="2.8">
<text x="36" y="40.4">PARAMETER</text>
<text x="75.6" y="40.8">TEST CONDITIONS†</text>
<text x="109.9" y="40.8">TA‡</text>
<text x="109.9" y="40.8">TA</text>
<text x="113.4" y="40.1">‡</text>
<text x="130.3" y="36.3">TL071M</text>
<text x="130.3" y="40">TL072M</text>
<text x="160.7" y="38">TL074M</text>
<text x="183.7" y="40.4">UNIT</text>
<text x="123.8" y="44.8">MIN</text>
<text x="133.6" y="44.8">TYP</text>
<text x="142.9" y="44.8">MAX</text>
<text x="154.1" y="44.8">MIN</text>
<text x="164" y="44.8">TYP</text>
<text x="173.3" y="44.8">MAX</text>
<text x="17.2" y="51.9">VIO</text>
<text x="32.6" y="51.9">Input offset voltage</text>
<text x="75.4" y="51.9">VO = 0,</text>
<text x="75.4" y="51.9">VO = 0</text>
<text x="88.1" y="51.9">RS = 50 Ω</text>
<text x="109.3" y="49.6">25°C</text>
<text x="137.5" y="49.6">3</text>
<text x="147.6" y="49.6">6</text>
<text x="167.9" y="49.6">3</text>
<text x="178" y="49.6">9</text>
<text x="184.9" y="51.9">mV</text>
<text x="32.6" y="59.1">Temperature coefficient of</text>
<text x="106.2" y="54.3">Full range</text>
<text x="147.6" y="54.3">9</text>
<text x="176.4" y="54.3">15</text>
<text x="17.2" y="61">αVIO</text>
<text x="32.6" y="62.8">input offset voltage</text>
<text x="75.4" y="61">VO = 0,</text>
<text x="88.1" y="61">RS = 50 Ω</text>
<text x="106.2" y="61">Full range</text>
<text x="135.9" y="61">18</text>
<text x="166.3" y="61">18</text>
<text x="183.2" y="61">µV/°C</text>
<text x="17.2" y="69.9">IIO</text>
<text x="32.6" y="70.2">Input offset current</text>
<text x="75.4" y="69.9">VO = 0</text>
<text x="109.3" y="67.6">25°C</text>
<text x="137.5" y="67.6">5</text>
<text x="144.5" y="67.6">100</text>
<text x="167.9" y="67.6">5</text>
<text x="174.9" y="67.6">100</text>
<text x="185.2" y="67.6">pA</text>
<text x="106.2" y="72.3">Full range</text>
<text x="109.3" y="77.1">25°C</text>
<text x="135.9" y="77.1">65</text>
<text x="144.5" y="77.1">200</text>
<text x="146.1" y="72.3">20</text>
<text x="166.3" y="77.1">65</text>
<text x="174.9" y="77.1">200</text>
<text x="176.4" y="72.3">20</text>
<text x="185.2" y="72.3">nA</text>
<text x="185.2" y="77.1">pA</text>
<text x="17.2" y="79.4">IIB</text>
<text x="32.6" y="79.6">Input bias current‡</text>
<text x="75.4" y="79.4">VO = 0</text>
<text x="146.1" y="81.8">50</text>
<text x="176.4" y="81.8">50</text>
<text x="185.2" y="81.8">nA</text>
<text x="32.6" y="88.4">Common-mode input</text>
<text x="134.4" y="86.6">–12</text>
<text x="164.8" y="86.6">–12</text>
<text x="17.2" y="90.3">VICR</text>
<text x="32.6" y="92.1">voltage range</text>
<text x="109.3" y="90.3">25°C</text>
<text x="124.5" y="90.3">±11</text>
<text x="135.9" y="93.9">15</text>
<text x="136.7" y="90.2">to</text>
<text x="154.8" y="90.3">±11</text>
<text x="166.3" y="93.9">15</text>
<text x="167.1" y="90.2">to</text>
<text x="186" y="90.3">V</text>
<text x="32.6" y="101.8">Maximum peak output</text>
<text x="75.4" y="98.8">RL = 10 kΩ</text>
<text x="109.3" y="98.8">25°C</text>
<text x="124.3" y="98.8">±12</text>
<text x="132" y="98.8">±13.5</text>
<text x="154.6" y="98.8">±12</text>
<text x="162.4" y="98.8">±13.5</text>
<text x="17.2" y="103.5">VOM</text>
<text x="32.6" y="105.5">voltage swing</text>
<text x="75.4" y="103.5">RL ≥ 10 kΩ</text>
<text x="106.2" y="105.9">Full range</text>
<text x="124.3" y="103.5">±12</text>
<text x="154.6" y="103.5">±12</text>
<text x="186" y="103.5">V</text>
<text x="32.6" y="113.7">Large-signal differential</text>
<text x="32.6" y="113.7">Large signal differential</text>
<text x="75.4" y="108.3">RL ≥ 2 kΩ</text>
<text x="75.4" y="113.7">VO = ±10 V,</text>
<text x="75.4" y="113.7">VO</text>
<text x="82.7" y="113.7">±10 V,</text>
<text x="109.3" y="113">25°C</text>
<text x="124.3" y="108.3">±10</text>
<text x="125.8" y="113">35</text>
<text x="134.4" y="113">200</text>
<text x="154.6" y="108.3">±10</text>
<text x="156.2" y="113">35</text>
<text x="164.8" y="113">200</text>
<text x="17.2" y="115.4">AVD</text>
<text x="32.6" y="117.3">voltage amplification</text>
<text x="75.4" y="117.3">RL ≥ 2 kΩ</text>
<text x="125.8" y="117.8">15</text>
<text x="156.2" y="117.8">15</text>
<text x="183.5" y="115.4">V/mV</text>
<text x="17.2" y="122.5">B1</text>
<text x="32.6" y="122.5">Unity-gain bandwidth</text>
<text x="75.4" y="122.5">TA = 25°C</text>
<text x="137.5" y="122.5">3</text>
<text x="167.9" y="122.5">3</text>
<text x="184.1" y="122.5">MHz</text>
<text x="17.2" y="127.8">ri</text>
<text x="32.6" y="127.6">Input resistance</text>
<text x="75.4" y="127.6">TA = 25°C</text>
<text x="132.8" y="127.6">1012</text>
<text x="163.2" y="127.6">1012</text>
<text x="185.9" y="127.6">Ω</text>
<text x="17.2" y="134.6">CMRR</text>
<text x="32.6" y="134.6">Common-mode rejection ratio</text>
<text x="75.4" y="132.8">VIC = VICRmin,</text>
<text x="75.4" y="136.4">VO = 0,</text>
<text x="88.1" y="136.4">RS = 50 Ω</text>
<text x="109.3" y="134.6">25°C</text>
<text x="125.8" y="134.6">80</text>
<text x="135.9" y="134.6">86</text>
<text x="156.2" y="134.6">80</text>
<text x="166.3" y="134.6">86</text>
<text x="185.2" y="134.6">dB</text>
<text x="17.2" y="143.2">kSVR</text>
<text x="32.6" y="141.3">Supply-voltage rejection ratio</text>
<text x="75.4" y="141.3">VCC = ±9 V to ±15 V,</text>
<text x="109.3" y="143.2">25°C</text>
<text x="125.8" y="143.2">80</text>
<text x="135.9" y="143.2">86</text>
<text x="156.2" y="143.2">80</text>
<text x="166.3" y="143.2">86</text>
<text x="185.2" y="143.2">dB</text>
<text x="17.2" y="149.8">ICC</text>
<text x="32.6" y="145">(∆VCC±/∆VIO)</text>
<text x="32.6" y="149.8">Supply current (each amplifier)</text>
<text x="75.4" y="145">VO = 0,</text>
<text x="75.4" y="149.8">VO = 0,</text>
<text x="88.1" y="145">RS = 50 Ω</text>
<text x="88.1" y="149.8">No load</text>
<text x="109.3" y="149.8">25°C</text>
<text x="135.1" y="149.8">1.4</text>
<text x="145.3" y="149.8">2.5</text>
<text x="165.5" y="149.8">1.4</text>
<text x="175.7" y="149.8">2.5</text>
<text x="184.9" y="149.8">mA</text>
<text x="17.2" y="154.6">VO1/VO2</text>
<text x="32.6" y="154.6">Crosstalk attenuation</text>
<text x="75.4" y="154.6">AVD = 100</text>
<text x="109.3" y="154.6">25°C</text>
<text x="134.4" y="154.6">120</text>
<text x="164.8" y="154.6">120</text>
<text x="185.2" y="154.6">dB</text>
<text x="15.9" y="158.7">† Input bias currents of a FET-input operational amplifier are normal junction reverse currents, which are temperature sensitive as shown in</text>
<text x="15.9" y="165.8">‡ All characteristics are measured under open-loop conditions with zero common-mode voltage unless otherwise specified. Full range is</text>
<text x="18" y="162.9">Figure 4. Pulse techniques must be used that will maintain the junction temperature as close to the ambient temperature as possible.</text>
<text x="18" y="170">TA = –55°C to 125°C.</text>
<text x="15.9" y="270.7">6</text>
</g>
<text font-size="2.5" x="15.8" y="22.7">SLOS080D – SEPTERMBER 1978 – REVISED AUGUST 1996</text>
<g font-size="2.1">
<text x="76.3" y="271">POST OFFICE BOX 655303</text>
<text x="105.9" y="271">DALLAS, TEXAS 75265</text>
</g>
</svg>
